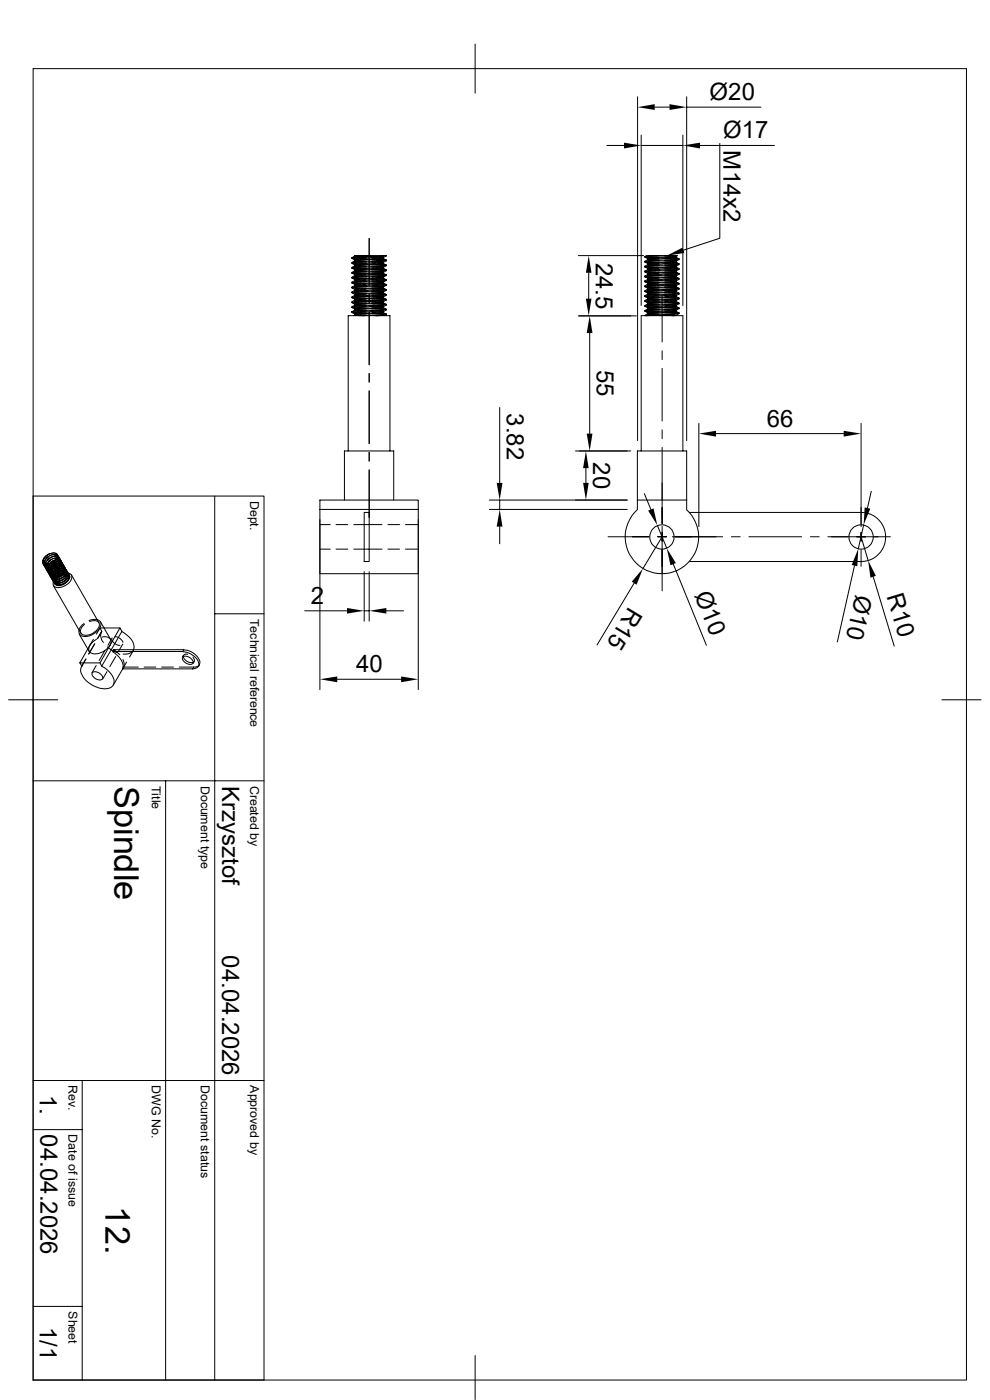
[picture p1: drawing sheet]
<svg xmlns="http://www.w3.org/2000/svg" width="210mm" height="297mm" viewBox="0 0 210 297" stroke-linecap="round" stroke-linejoin="round" font-family="sans-serif">
<g fill="none" stroke="#000" stroke-width=".21">
<path d="M7 14.6h198v278.2h-198zM100.8 9.4v10.4M128.7 30.9h3.7M135.3 20.5v73M136 28.7v36.1M136 30.9h8.9M138.9 22.7h3.1M144.9 28.7v36.1M145.7 20.5v73M145.7 22.7h15.7M148.5 30.9h15.8M152.7 30.4v20.1l-7.8 2.6"/>
<path d="M74.7 59l7.2 .5M74.7 58l7.2 .5M74.7 56.9l6.4 .4 .8 .1M74.7 55.8l7.2 .6M74.7 54.8l7.2 .5M74.7 57.8l7.2 .5M74.7 59.9l7.2 .5M74.7 59l.6 .4M74.7 58l.6 .3M74.7 56.9l.6 .3M74.7 55.9l.6 .3M74.7 54.8l.6 .4"/>
<path d="M74.7 57.8v.2M74.7 58.8v.2M74.7 59.9v.1M74.7 54.7l7.2 .5M74.7 55.7l7.2 .5M74.7 56.7l7.2 .6M74.7 58.8l7.2 .6M75.3 59.5l6 .5M75.3 58.5l6 .5M75.3 57.4l6 .6M75.3 56.4l6 .5M75.3 55.4l6 .5"/>
<path d="M75.3 54.3l6 .5M75.3 56.2v.2M75.3 54.3l-.6 .4v.1M75.3 54.3h.1M75.3 56.4l-.6 .3v.2M75.3 56.4h.1M75.3 57.4l-.6 .4M75.3 57.4h.1M75.3 59.5l-.6 .4M75.3 59.5h.1M75.3 59.4l6 .5M75.3 58.3l6 .5"/>
<path d="M75.3 57.2l6 .5M75.3 56.2l6 .5M75.3 55.2l6 .5M75.3 59.3v.2M75.3 55.2v.2M75.3 57.2v.2M75.3 58.3v.2M75.3 55.3l-.6 .4v.1M75.3 58.5l-.6 .3M75.9 54.2h5.6M75.9 54.2l5.4 .4M75.9 54.2l-.6 .1"/>
<path d="M77.6 59.1l-2.3 .3M77.6 58l-2.3 .3M77.6 57l-2.3 .2M77.6 56l-2.3 .2M77.6 54.9l-2.3 .3M77.6 59.3l-2.3 .2M77.6 58.3l-2.3 .2M77.6 57.2l-2.3 .2M77.6 56.2l-2.3 .2M77.6 55.1l-2.3 .3M77.6 55.5l-2.5 .1M77.6 56.5l-2.5 .1"/>
<path d="M77.6 57.6l-2.5 .1M77.6 58.6l-2.5 .2M77.6 59.6l-2.5 .2M77.7 59.8l-3 .2M77.7 58.8l-3 .2M77.7 57.7l-3 .3M77.7 56.6l-3 .3M77.7 55.6l-3 .2M77.7 54.6l-3 .2M78.1 54.4l-2.5 .1M78.3 50.6v10M81.3 59l-2.4 .2"/>
<path d="M81.3 58l-2.4 .2M81.3 56.9l-2.4 .2M81.3 55.9l-2.4 .2M81.3 54.8l-2.4 .3M81.3 59.9h.1M81.3 58.8h.1M81.3 57.8h.1M81.3 56.7h.1M81.3 55.7h.1M81.3 54.7h.1M81.3 59l.6 .4M81.3 58l.6 .3"/>
<path d="M81.3 56.9l.6 .3M81.3 55.9l.6 .3M81.3 54.8l.6 .4M81.3 59.9l-2.4 .2M81.3 58.8l-2.4 .2M81.3 57.7l-2.4 .3M81.3 56.7l-2.4 .2M81.3 55.7l-2.4 .2M81.3 54.6l-2.4 .3M81.3 55.9h.1M81.3 54.6v.2M81.3 55.7v.2"/>
<path d="M81.3 56.7v.2M81.3 57.7v.3M81.3 58.8l.1 .2M81.3 59.9v.1M81.3 54.8h.1M81.3 58h.1M81.4 59.6l-2.4 .1M81.4 58.5l-2.4 .2M81.4 57.5l-2.4 .2M81.4 56.5l-2.4 .1M81.4 55.4l-2.4 .1M81.4 54.4l-2.4 .1"/>
<path d="M81.5 54.2l.4 .1M81.5 54.2l-2.2 .2M81.5 54.2h.4M81.9 55.2l-3 .2M81.9 56.2l-3 .3M81.9 57.3l-3 .2M81.9 58.3l-3 .2M81.9 59.4l-3 .2M81.9 59.4v.1l-.6 .4M81.9 58.5l-.6 .3M81.9 57.4l-.6 .4M81.9 56.2v.2l-.6 .3"/>
<path d="M81.9 55.2v.1l-.6 .4M81.9 54.3l-.6 .4M81.9 54.2v.1M81.9 57.3v.1M81.9 58.3v.2M122.7 54.2h13.8M124.9 57.9v5.5M136.8 59.8l7.2 .5M136.8 58.7l7.2 .5-.5 .4M136.8 57.7l7.2 .5M136.8 56.6l7.2 .5M136.8 55.6l7.2 .5"/>
<path d="M136.8 54.5l7.2 .6M136.8 54.5l.4-.3h2.1l4.1 .4M136.8 59.8l.7 .3M136.8 58.7l.7 .4M136.8 57.7l.7 .3M136.8 56.6l.7 .4M136.8 55.6l.7 .4M136.8 54.6l.7 .3M136.8 55.5v.1M136.9 54.4l7.1 .5M136.9 55.4l7.1 .6M136.9 56.5l7.1 .5"/>
<path d="M136.9 57.5l7.2 .5M136.9 58.5l7.1 .6M136.9 59.6l7.1 .5M137.4 59.3l6 .5M137.4 58.2l6 .5M137.4 57.2l6 .5M137.4 56.1l6 .5M137.4 55.1l6 .5M137.4 58v.2M137.4 55.1l-.6 .3M137.4 55.1h.1M137.4 56.1l-.6 .4v.1"/>
<path d="M137.4 56.1h.1M137.4 57.2l-.6 .5M137.4 58.2l-.6 .3v.2M137.4 58.2h.1M137.4 59.3l-.6 .3v.2M137.4 59.3h.1M137.5 59.1l5.9 .5M137.5 58l5.9 .5M137.5 57l5.9 .5M137.5 56l5.9 .5M137.5 54.9l5.9 .5M137.5 54.9l-.1 .2"/>
<path d="M137.5 55.9l-.1 .2M137.5 57l-.1 .2M137.5 59.1l-.1 .2M137.5 57.1l-.1 .1M138.7 54.2h3.5M138.9 54.2l-1.3 .1M139.8 59.9l-2.3 .2M139.8 58.8l-2.3 .3M139.8 57.8l-2.3 .2M139.8 56.8l-2.3 .2M139.8 55.7l-2.3 .3M139.8 54.7l-2.3 .2"/>
<path d="M139.8 59.1l-2.4 .2M139.8 58l-2.4 .2M139.8 56.9l-2.4 .3M139.8 55.9l-2.4 .2M139.8 54.9l-2.4 .2M139.8 55.2l-2.5 .2M139.8 56.3l-2.5 .1M139.8 57.3l-2.5 .1M139.8 58.3l-2.5 .2M139.8 59.4l-2.5 .1M139.8 54.3l-3 .2M139.9 59.5l-3.1 .3"/>
<path d="M139.9 58.5l-3.1 .2M139.9 57.4l-3.1 .3M139.9 56.4l-3.1 .2M139.9 55.4l-3.1 .2M142 54.2l-.9 .1M142.2 54.2h1.5l-.3 .2M142.2 54.2l1.2 .2M143.4 59.6l-2.4 .2M143.4 58.5l-2.4 .3M143.4 57.5l-2.4 .2M143.4 56.5l-2.4 .2M143.4 55.4l-2.4 .2"/>
<path d="M143.4 54.4l-2.4 .2M143.4 59.8l-2.3 .2M143.4 58.7l-2.3 .3M143.4 57.7l-2.3 .2M143.4 56.6l-2.3 .3M143.4 55.6l-2.3 .2M143.4 54.6l-2.3 .2M143.4 54.4v.2M143.4 55.4l.1 .2M143.4 56.5v.1M143.4 57.5v.2M143.4 58.5v.3"/>
<path d="M143.4 59.6v.2M143.4 58.5h.1M143.4 56.5h.1M143.4 55.4h.1M143.4 54.6h.1M143.4 56.6h.1M143.4 57.7h.1M143.4 59.8h.1M143.4 59.8l.6 .3M143.4 58.7l.6 .4M143.4 57.7l.6 .3M143.4 56.6l.6 .4"/>
<path d="M143.4 55.6l.6 .4M143.4 54.6l.6 .3M143.6 59.3l-2.5 .2M143.6 58.3l-2.5 .1M143.6 57.2l-2.5 .2M143.6 56.2l-2.5 .1M143.6 55.2l-2.5 .1M144 54.9l-3 .3M144 56l-3 .2M144 57l-3 .2M144 59.1l-3 .2M144 58.2l-.6 .3"/>
<path d="M144 57.1l-.6 .4M144 56.1l-.6 .4M144 55.1l-.6 .3M144.1 58l-3.1 .3M144.1 54.9v.2M144.1 56v.1M144.1 57v.1M144.1 58v.2M144.1 59.1v.1M74.7 66.3l7.2 .5M74.7 65.2l7.2 .6M74.7 64.2l7.2 .5"/>
<path d="M74.7 63.2l7.2 .5M74.7 62.1l7.2 .6M74.7 61l7.2 .6M74.7 60l7.2 .5M74.7 65.1l7.2 .5M74.7 66.3l.6 .3M74.7 65.2l.6 .4M74.7 64.2l.6 .4M74.7 63.2l.6 .3M74.7 62.1l.6 .4M74.7 61.1l.6 .3M74.7 60l.6 .4"/>
<path d="M74.7 62v.1M74.7 64.1v.1M74.7 65.1v.1M74.7 60.9l7.2 .5M74.7 61.9l7.2 .6M74.7 63l7.2 .5M74.7 64l.8 .2 6.4 .4M74.7 66.1l7.2 .5M75.3 66.8l1.2 .2M75.3 65.8l6 .5M75.3 64.7l6 .5M75.3 63.7l6 .5"/>
<path d="M75.3 62.7l6 .5M75.3 61.6l6 .5M75.3 60.6l6 .5M75.3 64.5v.2M75.3 60.6l-.6 .4M75.3 61.6l-.6 .3M75.3 61.6h.1M75.3 62.7l-.6 .3v.2M75.3 62.7h.1M75.3 63.7l-.6 .3M75.3 63.7h.1M75.3 64.7l-.6 .4"/>
<path d="M75.3 64.7h.1M75.3 65.8l-.6 .3v.2M75.3 65.8h.1M75.3 66.8l-.3 .2M75.3 66.8h.1M75.3 66.6l4.8 .4M75.3 65.6l6 .5M75.3 64.6l6 .5M75.3 63.5l6 .5M75.3 62.5l6 .4M75.3 61.4l6 .5M75.3 60.4l6 .5"/>
<path d="M75.3 62.4v.3M75.3 60.4v.2M75.3 61.4v.2M75.3 63.5v.2M75.3 65.6v.2M75.3 66.6v.2M75.3 60.5v.1M77.6 66.4l-2.3 .2M77.6 65.4l-2.3 .2M77.6 64.3l-2.3 .3M77.6 63.3l-2.3 .2M77.6 62.2l-2.3 .3"/>
<path d="M77.6 61.2l-2.3 .2M77.6 60.2l-2.3 .2M77.6 66.6l-2.3 .2M77.6 65.6l-2.3 .2M77.6 64.5l-2.3 .2M77.6 63.5l-2.3 .2M77.6 62.4l-2.3 .3M77.6 61.4l-2.3 .2M77.6 60.3l-2.3 .3M77.6 60.7l-2.5 .1M77.6 61.7l-2.5 .2M77.6 62.8l-2.5 .1"/>
<path d="M77.6 63.8l-2.5 .2M77.6 64.9l-2.5 .1M77.6 65.9l-2.5 .1M77.6 66.9l-.8 .1M77.7 66l-3 .3M77.7 65l-3 .2M77.7 64l-3 .2M77.7 62.9l-3 .3M77.7 61.9l-3 .2M77.7 60.8l-3 .2M78.3 62.5v1.8M78.3 66.2v11.2"/>
<path d="M78.3 79.2v1.9M81.1 66.9l-1.3 .1M81.3 66.3l-2.4 .2M81.3 65.2l-2.4 .3M81.3 64.2l-2.4 .2M81.3 63.2l-2.4 .2M81.3 62.1l-2.4 .3M81.3 61.1l-2.4 .2M81.3 60l-2.4 .3M81.3 66.1h.1M81.3 65.1h.1M81.3 64h.1"/>
<path d="M81.3 63h.1M81.3 61.9h.1M81.3 66.3l.6 .3M81.3 65.2l.6 .4M81.3 64.2l.6 .4M81.3 63.2l.6 .3M81.3 62.1l.6 .4M81.3 61.1l.6 .3M81.3 60l.6 .4M81.3 66.1l-2.4 .2M81.3 65.1l-2.4 .2M81.3 64l-2.4 .3"/>
<path d="M81.3 62.9l-2.4 .3M81.3 61.9l-2.4 .2M81.3 60.9l-2.4 .2M81.3 60.9h.1M81.3 60.9v.2M81.3 61.9l.1 .2M81.3 62.9v.3M81.3 64v.2M81.3 65.1v.2M81.3 66.1v.2M81.3 60h.1M81.3 61.1h.1"/>
<path d="M81.3 63.2h.1M81.3 64.2h.1M81.3 66.3h.1M81.4 65.8l-2.4 .2M81.4 64.8l-2.4 .1M81.4 63.8l-2.4 .1M81.4 62.7l-2.4 .2M81.4 61.7l-2.4 .1M81.4 60.6l-2.4 .2M81.9 60.4l-3 .2M81.9 61.4l-3 .3M81.9 62.5l-3 .2"/>
<path d="M81.9 63.5l-3 .3M81.9 64.6l-3 .2M81.9 65.6l-3 .2M81.9 66.6l-3 .3M81.9 66.6v.2l-.3 .2M81.9 65.6v.2l-.6 .3M81.9 64.6v.1l-.6 .4M81.9 63.7l-.6 .3M81.9 62.5v.2l-.6 .3M81.9 61.4v.2l-.6 .3M81.9 60.4l-.6 .5M81.9 63.5v.2"/>
<path d="M122.7 67h12.3M125.1 70.7v21.3M136.8 66l7.2 .5M136.8 65l7.2 .5M136.8 63.9l7.2 .5-.6 .4M136.8 62.9l7.2 .5M136.8 61.8l7.2 .6-.5 .3M136.8 60.8l7.2 .5M136.8 66l.7 .4M136.8 65l.7 .3M136.8 63.9l.7 .4M136.8 62.9l.7 .3"/>
<path d="M136.8 61.8l.7 .4M136.8 60.8l.7 .4M136.8 60.7v.1M136.8 63.8v.1M136.8 66.9v.1M136.9 60.6l7.1 .6M136.9 61.7l7.1 .5M136.9 62.7l7.1 .5M136.9 63.8l7.1 .5M136.9 64.8l7.2 .6M136.9 65.9l7.1 .5M137.4 66.5l5.1 .5 .9-.1"/>
<path d="M137.4 65.5l6 .5M137.4 64.5l6 .5M137.4 63.5l6 .4M137.4 62.4l6 .5M137.4 61.3l6 .5M137.4 60.3l6 .5M137.4 61.1v.2M137.4 60.3l-.6 .3M137.4 60.3h.1M137.4 61.3l-.6 .4v.1M137.4 61.3h.1M137.4 62.4l-.6 .3v.2"/>
<path d="M137.4 62.4h.1M137.4 64.5l-.6 .3v.2M137.4 64.5h.1M137.4 65.5l-.6 .5M137.4 66.5l-.6 .4M137.4 66.5h.1M137.5 66.4l5.9 .5M137.5 65.3l5.9 .5M137.5 64.3l5.9 .5M137.5 63.2l5.9 .6M137.5 62.2l5.9 .5M137.5 61.2l5.9 .5"/>
<path d="M137.5 60.1l5.9 .5M137.5 60.1l-.1 .2M137.5 62.2l-.1 .2M137.5 63.2l-.1 .3M137.5 64.3l-.1 .2M137.5 65.3l-.1 .2M137.5 66.4l-.1 .1M137.5 63.4l-.7 .4M137.5 65.5h-.1M139.4 66.8l-2.5 .1M139.8 66.1l-2.3 .3M139.8 65.1l-2.3 .2"/>
<path d="M139.8 64.1l-2.3 .2M139.8 63l-2.3 .2M139.8 62l-2.3 .2M139.8 60.9l-2.3 .3M139.8 66.3l-2.4 .2M139.8 65.3l-2.4 .2M139.8 64.3l-2.4 .2M139.8 63.2l-2.4 .3M139.8 62.2l-2.4 .2M139.8 61.1l-2.4 .2M139.8 60.1l-2.4 .2M139.8 60.4l-2.5 .2"/>
<path d="M139.8 61.5l-2.5 .1M139.8 62.5l-2.5 .2M139.8 63.5l-2.5 .2M139.8 64.6l-2.5 .1M139.8 65.6l-2.5 .2M139.8 66.7l-2.5 .1M139.9 65.8l-3.1 .2M139.9 64.7l-3.1 .3M139.9 63.7l-3.1 .2M139.9 62.7l-3.1 .2M139.9 61.6l-3.1 .2M139.9 60.6l-3.1 .2"/>
<path d="M140.5 62.6v10M140.5 74.4v1.9M140.5 78.1v11.2M143.1 66.7l-2.5 .1M143.4 65.8l-2.4 .3M143.4 64.8l-2.4 .2M143.4 63.8l-2.4 .2M143.4 62.7l-2.4 .2M143.4 61.7l-2.4 .2M143.4 60.6l-2.4 .2M143.4 66l-2.3 .3M143.4 65l-2.3 .2"/>
<path d="M143.4 63.9l-2.3 .3M143.4 62.9l-2.3 .3M143.4 61.8l-2.3 .3M143.4 60.8l-2.3 .2M143.4 60.6v.2M143.4 61.7v.2M143.4 62.7v.2M143.4 63.8l.1 .2M143.4 64.8v.2M143.4 65.8v.2M143.4 66.9v.1M143.4 66.9h.1"/>
<path d="M143.4 64.8h.1M143.4 63.8h.1M143.4 61.7h.1M143.4 60.6h.1M143.4 60.8h.1M143.4 62.9h.1M143.4 65h.1M143.4 66h.1M143.4 66l.6 .4M143.4 65l.6 .3M143.4 63.9l.6 .4M143.4 62.9l.6 .3"/>
<path d="M143.4 61.8l.6 .4M143.4 60.8l.6 .4M143.6 65.6l-2.5 .1M143.6 64.5l-2.5 .2M143.6 63.5l-2.5 .1M143.6 62.4l-2.5 .2M143.6 61.4l-2.5 .2M143.6 60.4l-2.5 .1M144 60.1l-3 .3M144 61.2l-3 .2M144 62.2l-3 .2M144 63.2l-3 .3"/>
<path d="M144 64.3l-3 .2M144 66.4l-3 .2M144 66.5l-.6 .4M144 65.5l-.6 .3M144 63.4l-.6 .4M144 61.3l-.6 .4M144 60.3l-.6 .3M144.1 65.4l-3.1 .2M144.1 60.1v.2M144.1 61.2v.1M144.1 62.2v.2M144.1 63.2v.2"/>
<path d="M144.1 64.3v.1M144.1 65.4v.1M144.1 66.4v.1M73.9 95.7v-28.7h8.8v28.7M78.3 99.7v10M78.3 82.9v11.2M78.3 96v1.8M106 86.4v16M122.1 95.7h11.7M124.3 99.3v3.1M136 95.7v-28.7h8.9v28.7M140.5 91.2v1.8"/>
<path d="M140.5 94.9v16.2M148.3 89.8v21.9M151.9 92h27.1M182.7 89.8v21.9M7 105.2h49v187.6h-49M9.1 119.6h.1M9.4 119.9v.1M9.4 119.4l.6 .2 .8-.2M9.5 119.6v.1M9.7 120v.1M9.8 118l-.7 1 .1 .6M10.3 118.2l-.9 .9-.1 .4 .1 .5"/>
<path d="M10.5 118l.6-.3 .8-.1 .5 .3v.5l-.5 .8-.6 .5-1.1 .3-.8-.1-.3-.5 .1-.8 .5-.6 .9-.6-.7 .5-.5 .5-.2 .7 .2 .3M10.5 118.5l-.9 1-.1 .4 .1 .5M10.6 118.4l-.7 .7-.2 .4v.5l.4 .4h.7l.8-.3 .7-.5 .2-.5a.49 .49 0 0 0-.5-.7M10.7 118.4l.8-.4 .7 .1a.78 .78 0 0 1 .5 .7 .78 .78 0 0 1-.5 .7l-.9 .6-.9 .3a.93 .93 0 0 1-1-.5 .93 .93 0 0 1 .1-1.1M10.7 117.4l.6-.1 .6 .1M10.7 118.9l-.6 .5-.3 .4-.1 .5 .1 .4M10.8 118.8l-.6 .5-.3 .8v.3l.6 .4 1.1-.2 .8-.5 .3-.9-.5-.4M10.9 117.4h1l.2 .2 .1 .5-.7 1-.7 .3M10.9 118.7l1-.3 .7 .1a1.05 1.05 0 0 1-.5 1.7l-1.2 .5a.96 .96 0 0 1-1.3-.3 .96 .96 0 0 1 .1-1.2M10.9 119.3l-.6 .5-.3 .4-.1 .4 .1 .5M11 119.6l.7-.4 .7-.1 .4 .2 .1 .5M11 119.2l-.6 .5-.3 .7 .2 .6 .5 .2 1.1-.3 .8-.6 .3-.7-.3-.3-.3-.1"/>
<path d="M11.1 119.1l.9-.4 .8 .2a.98 .98 0 0 1-.4 1.5l-1.2 .6a.98 .98 0 0 1-1.1 0 .98 .98 0 0 1-.4-1.1l.2-.4M11.1 119.6l-.9 1-.1 .4 .1 .5M11.3 119.5l-.8 .8-.2 .5 .2 .5 .4 .2 1-.1 1-.7 .3-.7-.2-.3-.3-.1M11.3 119.9l.8-.4h.6l.4 .4-.1 .4M11.3 119.5l.8-.4 .9 .1a.85 .85 0 0 1-.3 1.5l-.7 .5-1 .3a.93 .93 0 0 1-1-.5 .93 .93 0 0 1 .2-1.1M11.4 117.7l.5 .2 .2 .5M11.4 117.7l.7 .1 .3 .2M11.5 119.9l-.7 .5-.3 .8 .1 .3 .5 .4 .9-.1 1.1-.7 .3-.7-.1-.3-.4-.2M11.5 119.8l1-.3 .8 .1a1.25 1.25 0 0 1-.8 1.8l-.7 .4h-.6a.91 .91 0 0 1-1-.4 .91 .91 0 0 1 .2-1.1M11.6 118.9l-.8 .5M11.6 118.1h.7l.3 .3M11.8 119.4l-1.3 .6-.6-.1-.4-.3"/>
<path d="M11.8 118.1l.3 .1 .2 .3-.2 .7-1 .7-1.1 .1-.4-.2-.2-.5 .3-.6 .5-.5M11.9 119.8l-1.1 .5h-.8l-.3-.4M11.9 118.4h.5l.4 .3M11.9 117.8l-.3-.2-.8 .1-1.1 .8M12 117.9v.1M12.1 118.8h.6l.3 .3M12.1 118.4l-.6 .8-.7 .3-.9 .2-.5-.3M12.2 118.4l-.2-.3-.7-.1-.9 .4-.4 .4M12.3 119.2h.5l.5 .3M12.4 117.9v.1M12.4 118l.1 .4-.2 .4-.4 .5-.7 .5-.6 .2-.7 .1-.7-.5M12.4 118.7h.1"/>
<path d="M12.5 118.8l-.4-.4h-.6l-.7 .3-.4 .3M12.5 119.5h.5l.5 .3M12.6 118.3v.1M12.6 118.4v.7l-.9 .9-1.3 .4-.7-.1-.3-.3M12.6 119l.1 .1M12.7 119.3l-.3-.5-.5-.1-1.2 .6M12.7 119.9h.6l.4 .3M12.8 118.7h.1M12.8 118.7v.8l-1 .9-.7 .3-.9 .1-.6-.4M12.8 119.4l.1 .1M13 119.1h.1M13 119.1l.1 .4-.1 .4-1.1 .9-.7 .3-.7 .1-.7-.5"/>
<path d="M13 119.8h.1M13.2 119.4l.1 .1M13.3 119.5l-.1 .7-1 1-1.4 .3-.5-.1-.3-.3M13.4 119.8h.1M13.5 119.8l-.1 .8-.4 .6-1.1 .6-.8 .1a.74 .74 0 0 1-.9-.4M45.6 105.2v187.6M67.9 108.1h20.8v13.6h-20.8zM67.9 108.1v-2h20.8v2M67.9 110.2v36.1M67.9 116.5h2.2M67.9 111.3h2.2M71.3 116.5h2.5"/>
<path d="M71.3 111.3h2.5M73.1 106.1v-10.4h10.4v10.4M75.1 116.5h5.9M75.1 111.3h5.9M77.3 108.7h1v10.4h-1zM82.3 116.5h2.5M82.3 111.3h2.5M86 116.5h2.7M86 111.3h2.7M88.7 110.2v36.1M103.8 106.1h29.3M103.8 108.1h29.3"/>
<path d="M106 106.1v2M106 111.7v3.7M129 113.9h8.7M135.2 108.1a7.8 7.8 0 0 0-.4 11.2 7.8 7.8 0 0 0 11.2 0 7.8 7.8 0 0 0-.4-11.2M135.2 106.1v-10.4h10.5v12.4M136.7 104.7l1.4 3.4M139.4 111.5l2 4.8M139.5 113.9h1.9M140.5 111.7v13.6M140.5 113.9l-4.1 6.7M142.6 113.9h10.7M142.8 119.7l7.1 17.2"/>
<path d="M145.7 106.1h-10.5v2M146.3 108.7h36.4a5.2 5.2 0 0 1 5.2 5.2 5.2 5.2 0 0 1-5.2 5.2h-36.4M155.2 113.9h1.8M158.9 113.9h11.2M171.9 113.9h1.9M175.6 113.9h13.3M181.3 120l-3.7 16.2M182.7 112.9v1.9M182.7 116.7v3.4M182.7 113.9l1.4 5M183.2 111.3l-1.1 5.1M184.8 104.2l-.8 3.6"/>
<path d="M9.6 120.3v.1M9.8 120.7h.1M9.9 120.1l.2 .5 .4 .1 .8-.1 .7-.3M9.9 120.4h.1M10 121.1h.1M10 120.4l.2 .4 .5 .3 .6-.1 .8-.3M10.1 120.7l.1 .1M10.2 121.4v.1M10.3 120.6v.5l.5 .3h.7l.6-.2M10.3 121.1l.1 .1M10.4 121.8h.1M10.5 120.8v.6l.4 .4h.8l.5-.2"/>
<path d="M10.5 121.5h.1M10.6 122.2h.1M10.8 121.8v.1M10.8 121.1l-.1 .4 .3 .5 .8 .2 .5-.2M10.8 122.5l.1 .1M11 122.2v.1M11 122.9h.1M11.1 121.3l-.2 .6 .2 .5 .5 .2 .8-.2M11.2 122.6h.1M11.3 123.3h.1M11.3 124.2l5.8 10.1v-.7l.8-1.1M11.3 121.6l-.2 .4 .2 .7 .7 .2h.5"/>
<path d="M11.3 120l-.8 .9-.2 .5 .2 .4M11.4 122.9v.1M11.5 123.7h.1M11.6 120.4l-.6 .5-.3 .4-.2 .5 .2 .4M11.6 123.3v.1M11.6 121.8l-.3 .5 .1 .7 .5 .3 .7-.1M11.6 120.2l.7-.3h.8l.2 .4-.1 .5M11.7 120.3l-.7 .5-.3 .7 .3 .6 .4 .2 .9-.2 .9-.5 .3-.5 .1-.4-.2-.3-.3-.1M11.7 120.2l.6-.3h.9a.73 .73 0 0 1 .6 .6 .73 .73 0 0 1-.4 .7l-.7 .6-.8 .3a.97 .97 0 0 1-1.3 0 .97 .97 0 0 1-.1-1.2l.1-.3M11.8 120.7l-.9 1-.1 .4 .1 .5M11.8 123.7h.1M11.9 120.6l-.6 .6-.3 .5v.6l.8 .3 .9-.2 .9-.6 .2-.7-.3-.4h-.2"/>
<path d="M11.9 122.1l-.3 .6v.5l.2 .3 .9 .2M11.9 120.6l.9-.4 .6 .1a.74 .74 0 0 1 .6 .6 .74 .74 0 0 1-.5 .8l-.9 .6-.9 .3a.9 .9 0 0 1-1.1-.4 .9 .9 0 0 1 .2-1.2M12 120.5l.7-.3 .7 .2 .1 .5-.2 .4M12 121.1l-.9 .9-.1 .5 .1 .4M12 122.7l-.4 .7a.84 .84 0 0 0 .4 .8 .84 .84 0 0 0 1 0l.9-.5M12.1 122.3l-.8 1.1M12.1 121l-.7 .6-.2 .4v.6l.6 .4 1-.1 1-.7 .2-.7-.2-.3-.3-.1M12.1 120.9l.9-.3 .8 .1a.85 .85 0 0 1-.2 1.5l-.9 .5-.8 .2a.93 .93 0 0 1-1.1-.4 .93 .93 0 0 1 .2-1.1M12.2 121.5l-.9 .9-.1 .5 .1 .4M12.2 122.6l-.5 .6-.1 .5M12.3 122.3l-.5 .7v.5l.3 .4 .6 .1M12.3 120.8l.5-.2 .7 .1 .3 .5-.3 .6"/>
<path d="M12.3 121.4l-.6 .5-.4 .7 .2 .5 .5 .3 1-.2 .9-.6 .3-.8-.5-.4M12.4 121.3l.9-.4 .7 .1a1.05 1.05 0 0 1-.5 1.8l-.8 .4-.7 .1a.92 .92 0 0 1-1-.5 .92 .92 0 0 1 .2-1M12.4 121.9l-.9 .9-.1 .5 .1 .4M12.5 121.8l-.6 .5-.3 .5 .1 .6 .6 .3 1-.2 .9-.6 .2-.7-.2-.3-.3-.1M12.6 121.7l.9-.4 .5 .1a.73 .73 0 0 1 .6 .6 .73 .73 0 0 1-.5 .8l-.5 .5-.9 .3a.97 .97 0 0 1-1.2-.1 .97 .97 0 0 1-.2-1.2l.1-.2M12.7 121.1l.9-.1 .3 .2 .1 .4-.5 .6M12.7 122.1l-.8 .9v.8l.5 .3h.6l.9-.4M12.9 120.3l.7 .1 .3 .2M12.9 122l.7-.3 .8 .1a.78 .78 0 0 1 0 1.3l-1 .8-1.1 .1a.89 .89 0 0 1-.9-.5 .89 .89 0 0 1 .2-1M13 121.4l.7-.1 .4 .2 .1 .5-.5 .7M13.1 120.6h.5l.5 .3M13.3 120.1v.1"/>
<path d="M13.3 121.8l.6-.1 .5 .4-.1 .5-.5 .5M13.3 121h.6l.4 .3M13.5 120.5v.1M13.5 121.4h.6l.4 .3M13.6 120.2h.1M13.7 120.2v.6l-.3 .5-1.2 .8-1.1 .2-.6-.5M13.7 120.9h.1M13.8 120.6h.1M13.9 120.6l.1 .3-.2 .5-.8 .8-1.2 .4h-.8l-.3-.4M13.9 121.2v.1M14.1 120.9h.1M14.1 120.9v.8l-.9 .9-1.3 .4-.6-.1-.4-.3"/>
<path d="M14.1 121.6v.1M14.3 121.3h.1M14.3 121.3v.8l-.6 .6-.6 .4-.5 .2-.9 .1-.6-.5M14.4 122h.1M14.4 121.6a.99 .99 0 0 1 .9 .7 .99 .99 0 0 1-.4 1.1 2.79 2.79 0 0 1-3.4 1 .9 .9 0 0 1-.2-1M14.4 121.5l-1.2 .2M14.5 121.7h.1M14.5 121.7l.1 .6-.4 .5-1.2 .8-1 .1-.7-.4M14.6 122.5l-.2 .6-.5 .5M14.6 122.5l-.2 .8-.5 .4M14.7 122v.1M14.7 122.1l-.4-.3h-.6l-.8 .2-.7 .6 .5-.4 .8-.3 .8 .1 .3 .5"/>
<path d="M14.7 122.1l.1 .4-.3 .6-1.1 .8-1.1 .2-.8-.4M15.2 122l5.8 10.1M16.8 134.5l2.1 3.7-.1-.6 .2-.7M17.8 132.3l-.7 .7-.3 .6M18.2 139.8l-.8 1.5M18.9 131.7a2.05 2.05 0 0 1 2.4 .3 2.34 2.34 0 0 1-1.5 2.5 2.24 2.24 0 0 1-2.9 0l-.2-.5 .1-.4M19 131.9l1.1-.2 .5 .1 .4 .3M19 136.9l-2.1 3.7h4.3l2.1-3.7M19.8 135.6l-.8 1.3M20.1 136.6l-1.3 2.2M20.5 135.6l-1.5 1.3M21 132.1a2 2 0 0 1-1.3 2.2 1.91 1.91 0 0 1-2.5 0"/>
<path d="M21.2 133.2h4.2M21.2 133.2l.4 .7-.9 1.6M21.2 133.2l-.8 1.3M21.3 132l2.2 3.6M21.5 134.1l-.8 1.4M21.6 133.9a1.95 1.95 0 0 0 .3 2.4M21.7 135.2l1-.1 .8 .5M22.3 138l-1.3 2.1M22.8 137.2l1.3 .9 .8 .4M23.3 136.9l2.1-3.7 .5 .7-4.3 7.4-.4-.7M23.3 136.9a3.7 3.7 0 0 1-4 1.7l-.3-.4M23.5 135.6l.1 .6-.3 .7"/>
<path d="M23.7 135.7a1.73 1.73 0 0 0 1.7 1.2M23.8 135.3l-.9 1.6M23.9 138.3a3.9 3.9 0 0 1 2.2 3.3l-.1 .3M24.1 137.8l1.3 1.1M24.1 137.8h14.9l-.2 .4h-14.9zM24.4 135.1a1.82 1.82 0 0 1 1.7 1.2M24.6 139.3l-1.3 2.1M25.8 134a4 4 0 0 1 2.6 3.6l-.1 .2M26 136.7l-.9 1.5M26.1 139.9a1.98 1.98 0 0 1 .1 1.6M28.3 138l-.8 1.4M28.4 137.8a2.03 2.03 0 0 1-2.3 1"/>
<path d="M38.8 138.3a3.5 3.5 0 0 1 3.4 2.7l-.4 .6-.9 .3M38.9 139.3a1.56 1.56 0 0 1 2 1.4 1.48 1.48 0 0 1-2.2-1.3zM38.9 139.3a1.66 1.66 0 0 0 2.2 1.1l.1-.4-.3-.6M38.9 139l-.2 .4M39 137.9a3.6 3.6 0 0 1 3.4 2.6l-.1 .5M39.8 138.8h-.6l-.3 .4M45.6 130.2h10.4M64.6 129.6h9M77.3 121.3v10.5M77.3 129.6h1M78.3 121.3v10.5M82 129.6h3.6"/>
<path d="M134.5 123.7l-7.8 13.1M185.3 122.4l4.4 14.7M1.8 148.5h10.4M16.9 140.6l.5 .7M17.4 141.4a2.64 2.64 0 0 0 1.1 3.2 4.9 4.9 0 0 0 5 1.2 1.91 1.91 0 0 0 0-3l-.9-.8-1-.6M17.4 141.3l-.1 .1M19.7 142.6a1.56 1.56 0 0 1 2.1 1.4 1.48 1.48 0 0 1-2.2-1.3zM20.4 141.2l-.9 1.5M22.7 142.5l-.9 1.5M26 141.9h14.9M26 141.9l-2 3.4M26.2 141.5l-.2 .4"/>
<path d="M26.2 141.5h3.1M26.8 140.5l-.8 1.4M30.6 141.5h2.5M34.3 141.5h2.5M41.1 141.5l-.2 .4M41.2 140.3l-.2 .4M42.1 141.4l.2-.4-.9 .5h-3.4M71.5 144.1h13.6M199.8 148.5h8.3M7 165.7h49M35.1 165.7v127.1M7 239.6h10.4"/>
<path d="M7 229.2h49M17.4 229.2v63.6M7 277.2h10.4M100.8 287.6v9.3"/>
<circle cx="140.4" cy="113.9" r="2.58"/>
<circle cx="182.6" cy="113.9" r="2.58"/>
</g>
<g fill="#000">
<path d="M132.4 30.3l3.6 .6-3.6 .6zM135.3 22.7l3.6-.6v1.2zM142 22.1l3.7 .6-3.7 .6zM144.9 30.9l3.6-.6v1.2zM124.9 54.2l.6 3.7h-1.2zM141.5 54.2l3.3-1.7 .4 1.2zM124.3 63.4h1.2l-.6 3.6zM125.1 67l.6 3.7h-1.2zM124.3 95.7l.6 3.6h-1.2zM124.5 92h1.2l-.6 3.7zM148.3 92l3.6-.6v1.2zM179 91.4l3.7 .6-3.7 .6z"/>
<path d="M106 108.1l.6 3.6h-1.2zM105.4 102.4h1.2l-.6 3.7zM123.7 102.4h1.2l-.6 3.7zM137.5 108.3l1.1-.4 .8 3.6zM141.4 116.3l2 3.2-1.2 .4zM183.4 107.7l1.2 .2-1.4 3.4zM73.6 129l3.7 .6-3.7 .6zM78.3 129.6l3.7-.6v1.2zM136.4 120.6l-1.4 3.4-1-.6zM182.1 116.4l-.2 3.7-1.2-.3zM184.1 118.9l1.7 3.3-1.1 .4zM67.9 144.1l3.6-.6v1.2z"/>
<path d="M85.1 143.5l3.6 .6-3.6 .6z"/>
</g>
<g font-size="7.3">
<text x="24.2" y="166.7" transform="rotate(90 24.2 166.7)">Spindle</text>
<text x="22.4" y="255.9" transform="rotate(90 22.4 255.9)">12.</text>
</g>
<g font-size="5.1">
<text x="150.5" y="21.1">Ø20</text>
<text x="153.4" y="29.3">Ø17</text>
<text x="153.5" y="31.9" transform="rotate(90 153.5 31.9)">M14x2</text>
<text x="126.4" y="55.7" transform="rotate(90 126.4 55.7)">24.5</text>
<text x="126.6" y="78.5" transform="rotate(90 126.6 78.5)">55</text>
<text x="107.5" y="87.7" transform="rotate(90 107.5 87.7)">3.82</text>
<text x="162.6" y="90.5">66</text>
<text x="125.8" y="98.1" transform="rotate(90 125.8 98.1)">20</text>
<text x="181.6" y="126" transform="rotate(103 181.6 126)">Ø10</text>
<text x="66" y="128.1">2</text>
<text x="133.4" y="128.5" transform="rotate(121 133.4 128.5)">R15</text>
<text x="147.2" y="126.2" transform="rotate(68 147.2 126.2)">Ø10</text>
<text x="188.1" y="126.5" transform="rotate(73 188.1 126.5)">R10</text>
<text x="75.6" y="142.6">40</text>
<text x="47.1" y="166.7" transform="rotate(90 47.1 166.7)">Krzysztof</text>
<text x="47.1" y="202.7" transform="rotate(90 47.1 202.7)">04.04.2026</text>
<text x="8.4" y="232.3" transform="rotate(90 8.4 232.3)">1.</text>
<text x="8.6" y="240.7" transform="rotate(90 8.6 240.7)">04.04.2026</text>
<text x="8.4" y="281.4" transform="rotate(90 8.4 281.4)">1/1</text>
</g>
<g font-size="2.6">
<text x="53.1" y="106.3" transform="rotate(90 53.1 106.3)">Dept.</text>
<text x="53.1" y="131.3" transform="rotate(90 53.1 131.3)">Technical reference</text>
<text x="32.2" y="166.7" transform="rotate(90 32.2 166.7)">Title</text>
<text x="42.6" y="166.7" transform="rotate(90 42.6 166.7)">Document type</text>
<text x="53.1" y="166.7" transform="rotate(90 53.1 166.7)">Created by</text>
<text x="14.5" y="230.2" transform="rotate(90 14.5 230.2)">Rev.</text>
<text x="32.2" y="230.2" transform="rotate(90 32.2 230.2)">DWG No.</text>
<text x="42.6" y="230.2" transform="rotate(90 42.6 230.2)">Document status</text>
<text x="53.1" y="230.2" transform="rotate(90 53.1 230.2)">Approved by</text>
<text x="14.5" y="240.7" transform="rotate(90 14.5 240.7)">Date of issue</text>
<text x="14.5" y="278.2" transform="rotate(90 14.5 278.2)">Sheet</text>
</g>
</svg>
